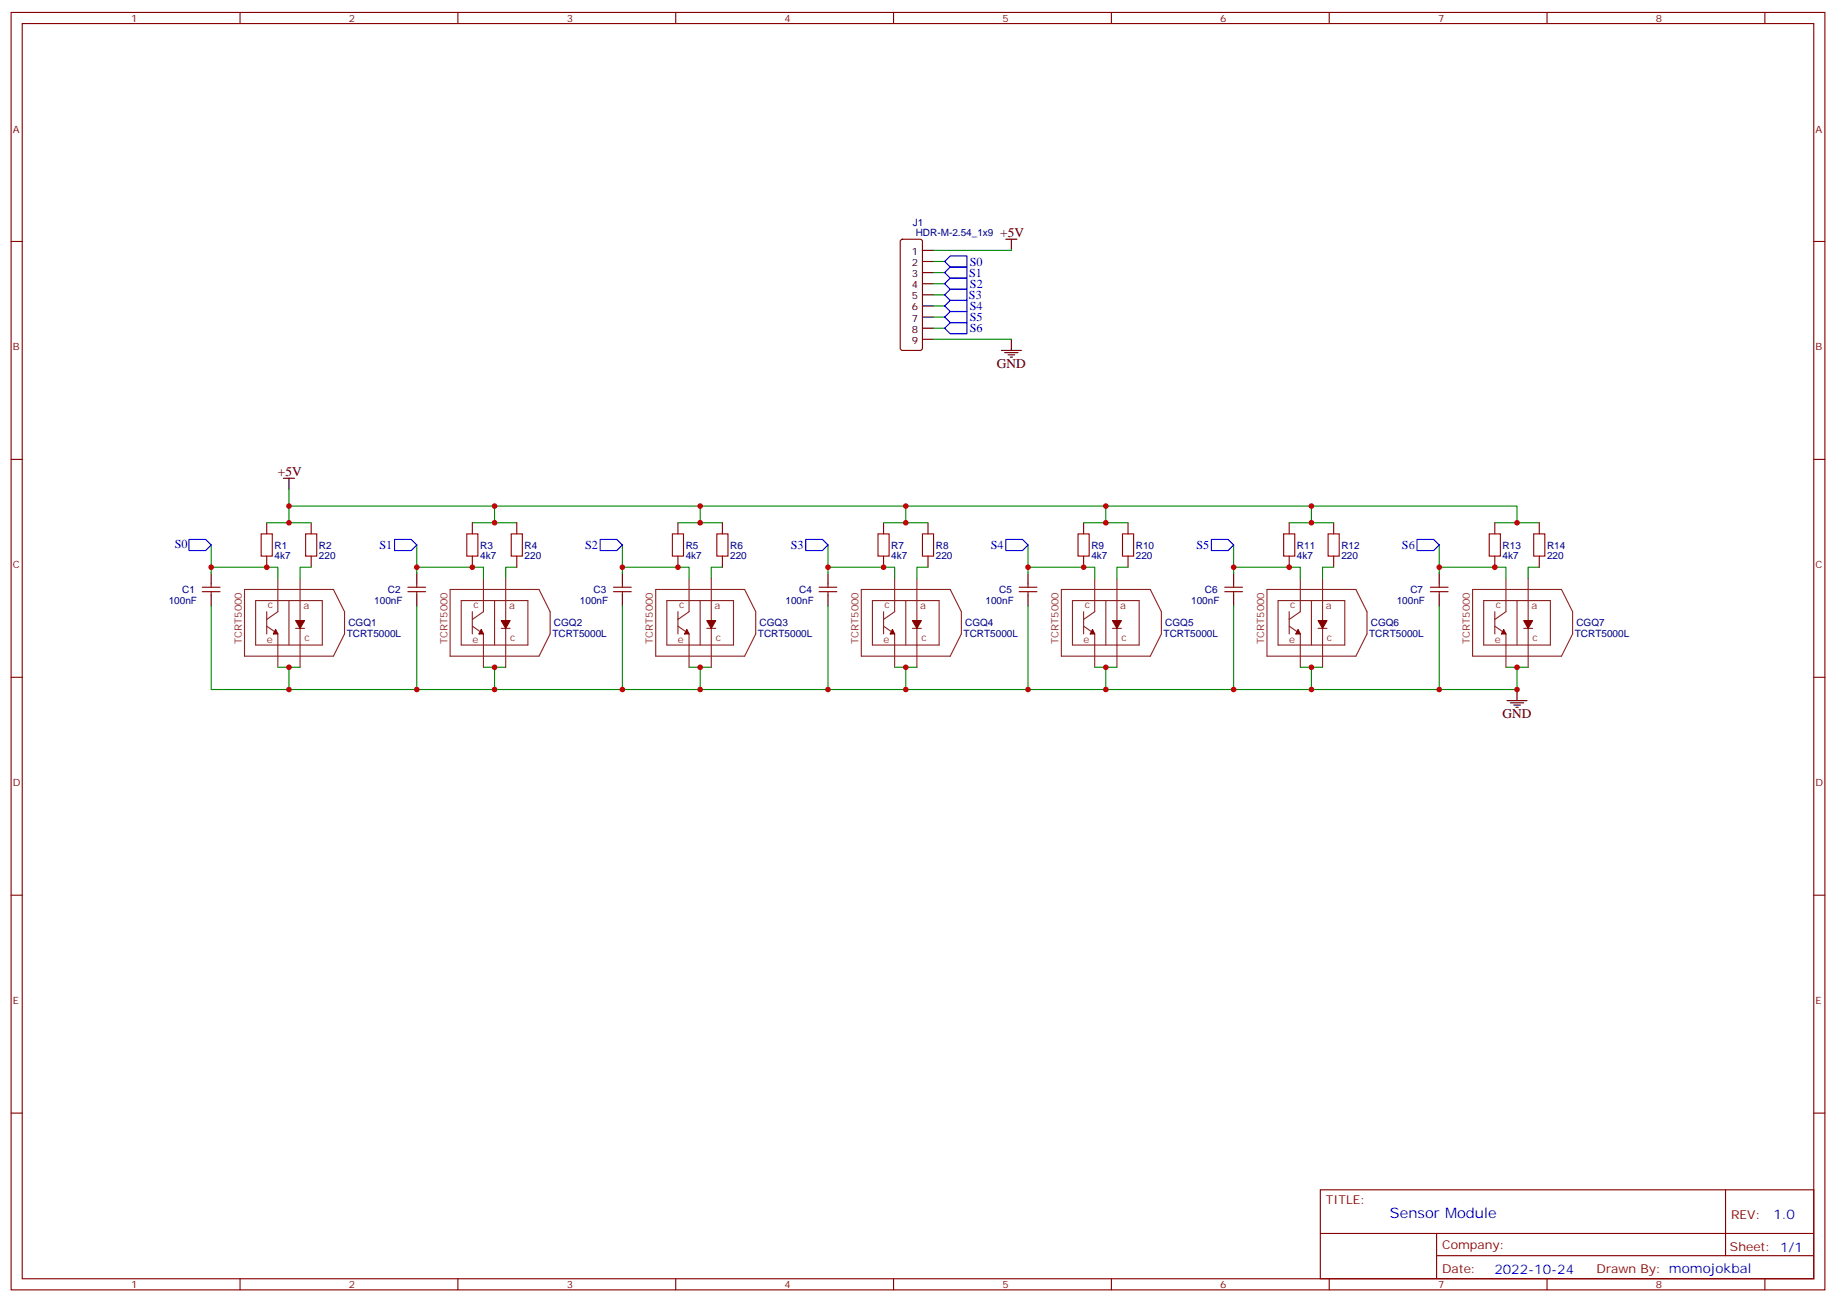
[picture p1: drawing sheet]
<svg xmlns="http://www.w3.org/2000/svg" width="583mm" height="413mm" viewBox="0 0 583 413" stroke-linecap="round" stroke-linejoin="round" font-family="sans-serif">
<g fill="none" stroke="#870000" stroke-width=".35">
<path d="M3.5 4h575.8v405.3h-575.8zM7.1 7.5h568.6v398.3h-568.6zM76.2 4v3.5M145.3 4v3.5M214.5 4v3.5M283.6 4v3.5M352.8 4v3.5M421.9 4v3.5M491.1 4v3.5M560.2 4v3.5M3.5 76.6h3.6M286 76.1l.5-.2h5.6l.5 .2 .2 .5v33.9l-.2 .5-.5 .2h-5.6l-.5-.2-.2-.5v-33.9z"/>
<path d="M575.7 76.6h3.6M3.5 145.8h3.6M575.7 145.8h3.6M84.7 165.9v3.5M84.7 176.5v3.5M98.8 165.9v3.5M98.8 176.5v3.5M149.9 165.9v3.5M149.9 176.5v3.5M164 165.9v3.5M164 176.5v3.5M215.2 165.9v3.5"/>
<path d="M215.2 176.5v3.5M229.3 165.9v3.5M229.3 176.5v3.5M280.5 165.9v3.5M280.5 176.5v3.5M294.6 165.9v3.5M294.6 176.5v3.5M344 165.9v3.5M344 176.5v3.5M358.1 165.9v3.5M358.1 176.5v3.5M409.2 165.9v3.5"/>
<path d="M409.2 176.5v3.5M423.3 165.9v3.5M423.3 176.5v3.5M474.5 165.9v3.5M474.5 176.5v3.5M488.6 165.9v3.5M488.6 176.5v3.5M64.2 186.3h5.6M64.2 187.7h5.6M67 185.3v1M67 187.7v1.1M129.5 186.3h5.6"/>
<path d="M129.5 187.7h5.6M132.3 185.3v1M132.3 187.7v1.1M194.7 186.3h5.7M194.7 187.7h5.7M197.6 185.3v1M197.6 187.7v1.1M260 186.3h5.6M260 187.7h5.6M262.8 185.3v1M262.8 187.7v1.1M323.5 186.3h5.6"/>
<path d="M323.5 187.7h5.6M326.3 185.3v1M326.3 187.7v1.1M388.8 186.3h5.6M388.8 187.7h5.6M391.6 185.3v1M391.6 187.7v1.1M454 186.3h5.7M454 187.7h5.7M456.8 185.3v1M456.8 187.7v1.1M3.5 214.9h3.6"/>
<path d="M575.7 214.9h3.6M3.5 284.1h3.6M575.7 284.1h3.6M3.5 353.2h3.6M575.7 353.2h3.6M419.1 377.5h156.6v28.3h-156.6zM547.7 377.6v20.8M419.1 391.4h156.5M456 398.4h119.6M456 391.4v14.1M76.2 405.8v3.5M145.3 405.8v3.5"/>
<path d="M214.5 405.8v3.5M283.6 405.8v3.5M352.8 405.8v3.5M421.9 405.8v3.5M491.1 405.8v3.5M560.2 405.8v3.5"/>
</g>
<g fill="none" stroke="#8c2424" stroke-width=".35">
<path d="M77.6 187h28.2l3.6 7.1v7.1l-3.6 7h-28.2zM81.1 190.6h21.2v14.1h-21.2zM84.7 194.1v7.1M84.7 198.7l3.5 2.5v10.5M88.2 183.5v10.6l-3.5 2.5M91.7 190.6v14.1M93.8 199.4h2.9M95.2 183.5v28.2M142.9 187h28.2l3.5 7.1v7.1l-3.5 7h-28.2zM146.4 190.6h21.2v14.1h-21.2zM149.9 194.1v7.1M149.9 198.7l3.6 2.5v10.5"/>
<path d="M153.5 183.5v10.6l-3.6 2.5M157 190.6v14.1M159.1 199.4h2.8M160.5 183.5v28.2M208.1 187h28.3l3.5 7.1v7.1l-3.5 7h-28.3zM211.7 190.6h21.1v14.1h-21.1zM215.2 194.1v7.1M215.2 198.7l3.5 2.5v10.5M218.7 183.5v10.6l-3.5 2.5M222.2 190.6v14.1M224.4 199.4h2.8M225.8 183.5v28.2"/>
<path d="M273.4 187h28.2l3.6 7.1v7.1l-3.6 7h-28.2zM276.9 190.6h21.2v14.1h-21.2zM280.5 194.1v7.1M280.5 198.7l3.5 2.5v10.5M284 183.5v10.6l-3.5 2.5M287.5 190.6v14.1M289.6 199.4h2.9M291 183.5v28.2M336.9 187h28.2l3.6 7.1v7.1l-3.6 7h-28.2zM340.4 190.6h21.2v14.1h-21.2zM344 194.1v7.1M344 198.7l3.5 2.5v10.5"/>
<path d="M347.5 183.5v10.6l-3.5 2.5M351 190.6v14.1M353.1 199.4h2.9M354.5 183.5v28.2M402.2 187h28.2l3.5 7.1v7.1l-3.5 7h-28.2zM405.7 190.6h21.2v14.1h-21.2zM409.2 194.1v7.1M409.2 198.7l3.5 2.5v10.5M412.7 183.5v10.6l-3.5 2.5M416.3 190.6v14.1M418.4 199.4h2.8M419.8 183.5v28.2"/>
<path d="M467.4 187h28.3l3.5 7.1v7.1l-3.5 7h-28.3zM471 190.6h21.1v14.1h-21.1zM474.5 194.1v7.1M474.5 198.7l3.5 2.5v10.5M478 183.5v10.6l-3.5 2.5M481.5 190.6v14.1M483.7 199.4h2.8M485.1 183.5v28.2"/>
</g>
<g fill="#870000" stroke="#870000" stroke-width=".35">
<path d="M87.5 199.7l.7 1.5h-1.4z"/>
<path d="M93.8 196.9h2.9l-1.5 2.5z"/>
<path d="M152.8 199.7l.7 1.5h-1.5z"/>
<path d="M159.1 196.9h2.8l-1.4 2.5z"/>
<path d="M283.3 199.7l.7 1.5h-1.4z"/>
<path d="M289.6 196.9h2.9l-1.5 2.5z"/>
<path d="M218 199.7l.7 1.5h-1.4z"/>
<path d="M224.4 196.9h2.8l-1.4 2.5z"/>
<path d="M412 199.7l.7 1.5h-1.4z"/>
<path d="M418.4 196.9h2.8l-1.4 2.5z"/>
<path d="M477.3 199.7l.7 1.5h-1.4z"/>
<path d="M483.7 196.9h2.8l-1.4 2.5z"/>
<path d="M346.8 199.7l.7 1.5h-1.4z"/>
<path d="M353.1 196.9h2.9l-1.5 2.5z"/>
</g>
<g fill="none" stroke="#a10000" stroke-width=".35">
<path d="M82.9 169.4h3.5v7.1h-3.5zM97 169.4h3.5v7.1h-3.5zM148.2 169.4h3.5v7.1h-3.5zM162.3 169.4h3.5v7.1h-3.5zM213.4 169.4h3.6v7.1h-3.6zM227.5 169.4h3.6v7.1h-3.6zM278.7 169.4h3.5v7.1h-3.5zM292.8 169.4h3.5v7.1h-3.5zM342.2 169.4h3.5v7.1h-3.5zM356.3 169.4h3.5v7.1h-3.5zM407.5 169.4h3.5v7.1h-3.5zM421.6 169.4h3.5v7.1h-3.5z"/>
<path d="M472.7 169.4h3.5v7.1h-3.5zM486.8 169.4h3.6v7.1h-3.6z"/>
</g>
<g fill="none" stroke="#008700" stroke-width=".35">
<path d="M296.3 79.4h24.7M296.3 97.1h3.6M296.3 93.6h3.6M296.3 90h3.6M296.3 86.5h3.6M296.3 83h3.6M296.3 104.1h3.6M296.3 100.6h3.6M296.3 107.7h24.7M91.7 155.3v10.6M67 172.9v7.1h21.2v3.5M67 180v1.8"/>
<path d="M84.7 165.9h14.1M91.7 160.6h389.8v5.3M98.8 180h-3.6v3.5M132.3 172.9v7.1h21.2v3.5M132.3 180v1.8M149.9 165.9h14.1M157 160.6v5.3M164 180h-3.5v3.5M197.6 172.9v7.1h21.1v3.5M197.6 180v1.8M215.2 165.9h14.1M222.2 160.6v5.3"/>
<path d="M229.3 180h-3.5v3.5M262.8 172.9v7.1h21.2v3.5M262.8 180v1.8M280.5 165.9h14.1M287.5 160.6v5.3M294.6 180h-3.6v3.5M326.3 172.9v7.1h21.2v3.5M326.3 180v1.8M344 165.9h14.1M351 160.6v5.3M358.1 180h-3.6v3.5M391.6 172.9v7.1h21.1v3.5"/>
<path d="M391.6 180v1.8M409.2 165.9h14.1M416.3 160.6v5.3M423.3 180h-3.5v3.5M456.8 172.9v7.1h21.2v3.5M456.8 180v1.8M474.5 165.9h14.1M488.6 180h-3.5v3.5M67 192.3v26.5h24.7v-7.1M132.3 192.3v26.5h24.7v-7.1M197.6 192.3v26.5h24.6v-7.1M262.8 192.3v26.5h24.7v-7.1"/>
<path d="M326.3 192.3v26.5h24.7v-7.1M391.6 192.3v26.5h24.7v-7.1M456.8 192.3v26.5h24.7v-7.1M88.2 211.7h7M91.7 218.8h40.6M153.5 211.7h7M157 218.8h40.6M218.7 211.7h7.1M222.2 218.8h40.6M284 211.7h7M287.5 218.8h38.8M347.5 211.7h7"/>
<path d="M351 218.8h40.6M412.7 211.7h7.1M416.3 218.8h40.5M478 211.7h7.1"/>
</g>
<g fill="none" stroke="#00f" stroke-width=".35">
<path d="M299.9 86.5l1.7-1.8h5.3v3.6h-5.3zM299.9 93.6l1.7-1.8h5.3v3.5h-5.3zM299.9 97.1l1.7-1.8h5.3v3.5h-5.3zM299.9 90l1.7-1.7h5.3v3.5h-5.3zM299.9 83l1.7-1.8h5.3v3.5h-5.3zM299.9 100.6l1.7-1.8h5.3v3.6h-5.3zM299.9 104.1l1.7-1.7h5.3v3.5h-5.3zM60 171.2h5.3l1.7 1.7-1.7 1.8h-5.3zM125.2 171.2h5.3l1.8 1.7-1.8 1.8h-5.3zM190.5 171.2h5.3l1.8 1.7-1.8 1.8h-5.3zM255.8 171.2h5.3l1.7 1.7-1.7 1.8h-5.3zM319.3 171.2h5.3l1.7 1.7-1.7 1.8h-5.3z"/>
<path d="M384.5 171.2h5.3l1.8 1.7-1.8 1.8h-5.3zM449.8 171.2h5.3l1.7 1.7-1.7 1.8h-5.3z"/>
</g>
<g fill="none" stroke="#000" stroke-width=".35">
<path d="M292.8 79.4h3.5M319.3 75.9h3.5M321 75.9v3.5M292.8 83h3.5M292.8 86.5h3.5M292.8 90h3.5M292.8 93.6h3.5M292.8 97.1h3.5M292.8 100.6h3.5M292.8 104.1h3.5M292.8 107.7h3.5M317.9 111.2h6.3"/>
<path d="M318.9 111.9h4.2M320 112.6h2.1M320.7 113.3h.7M321 107.7v3.5M90 151.8h3.5M91.7 151.8v3.5M67 181.8v3.5M67 188.8v3.5M132.3 181.8v3.5M132.3 188.8v3.5M197.6 181.8v3.5M197.6 188.8v3.5"/>
<path d="M262.8 181.8v3.5M262.8 188.8v3.5M326.3 181.8v3.5M326.3 188.8v3.5M391.6 181.8v3.5M391.6 188.8v3.5M456.8 181.8v3.5M456.8 188.8v3.5M481.5 218.8v3.5M478.4 222.3h6.3M479.4 223h4.3M480.5 223.7h2.1"/>
<path d="M481.2 224.4h.7"/>
</g>
<g fill="#c00">
<circle cx="91.7" cy="211.7" r=".88"/>
<circle cx="157" cy="211.7" r=".88"/>
<circle cx="287.5" cy="211.7" r=".88"/>
<circle cx="222.3" cy="211.7" r=".88"/>
<circle cx="416.3" cy="211.7" r=".88"/>
<circle cx="481.5" cy="211.7" r=".88"/>
<circle cx="351" cy="211.7" r=".88"/>
<circle cx="481.5" cy="165.9" r=".88"/>
<circle cx="157" cy="165.9" r=".88"/>
<circle cx="157" cy="160.6" r=".88"/>
<circle cx="222.3" cy="165.9" r=".88"/>
<circle cx="222.3" cy="160.6" r=".88"/>
<circle cx="287.5" cy="165.9" r=".88"/>
<circle cx="287.5" cy="160.6" r=".88"/>
<circle cx="351" cy="165.9" r=".88"/>
<circle cx="351" cy="160.6" r=".88"/>
<circle cx="416.3" cy="165.9" r=".88"/>
<circle cx="416.3" cy="160.6" r=".88"/>
<circle cx="91.7" cy="218.8" r=".88"/>
<circle cx="132.3" cy="218.8" r=".88"/>
<circle cx="157" cy="218.8" r=".88"/>
<circle cx="197.6" cy="218.8" r=".88"/>
<circle cx="262.8" cy="218.8" r=".88"/>
<circle cx="222.3" cy="218.8" r=".88"/>
<circle cx="287.5" cy="218.8" r=".88"/>
<circle cx="326.3" cy="218.8" r=".88"/>
<circle cx="391.6" cy="218.8" r=".88"/>
<circle cx="351" cy="218.8" r=".88"/>
<circle cx="416.3" cy="218.8" r=".88"/>
<circle cx="456.8" cy="218.8" r=".88"/>
<circle cx="91.7" cy="165.9" r=".88"/>
<circle cx="91.7" cy="160.6" r=".88"/>
<circle cx="84.7" cy="180" r=".88"/>
<circle cx="149.9" cy="180" r=".88"/>
<circle cx="215.2" cy="180" r=".88"/>
<circle cx="280.5" cy="180" r=".88"/>
<circle cx="344" cy="180" r=".88"/>
<circle cx="409.2" cy="180" r=".88"/>
<circle cx="474.5" cy="180" r=".88"/>
<circle cx="67" cy="180" r=".88"/>
<circle cx="132.3" cy="180" r=".88"/>
<circle cx="197.6" cy="180" r=".88"/>
<circle cx="262.8" cy="180" r=".88"/>
<circle cx="326.3" cy="180" r=".88"/>
<circle cx="391.6" cy="180" r=".88"/>
<circle cx="456.8" cy="180" r=".88"/>
<circle cx="481.5" cy="218.8" r=".88"/>
</g>
<text font-size="4.6" fill="#00f" x="441.2" y="386.6">Sensor Module</text>
<g font-size="4.2">
<text x="317.5" y="75.2">+5V</text>
<text x="316.4" y="116.8">GND</text>
<text x="88.2" y="151.1">+5V</text>
<text x="477" y="228">GND</text>
</g>
<g font-size="4.2" fill="#00f">
<text x="562.9" y="386.8">1.0</text>
<text x="474.4" y="404.2">2022-10-24</text>
</g>
<g font-size="3.9" fill="#00f">
<text x="307.6" y="87.9">S1</text>
<text x="307.8" y="84.3">S0</text>
<text x="307.5" y="94.9">S3</text>
<text x="307.9" y="91.4">S2</text>
<text x="307.8" y="102">S5</text>
<text x="307.8" y="98.4">S4</text>
<text x="307.8" y="105.5">S6</text>
<text x="55.5" y="174">S0</text>
<text x="120.5" y="174.1">S1</text>
<text x="185.7" y="174.1">S2</text>
<text x="251" y="174.1">S3</text>
<text x="314.5" y="174.1">S4</text>
<text x="379.7" y="174.2">S5</text>
<text x="445" y="174.2">S6</text>
</g>
<g font-size="3.9" fill="#800">
<text x="420.9" y="382.1">TITLE:</text>
<text x="549.5" y="386.8">REV:</text>
<text x="457.8" y="396.3">Company:</text>
<text x="549.1" y="396.9">Sheet: 1/1</text>
<text x="457.8" y="404">Date:</text>
<text x="506.8" y="404.1">Drawn By: momojokbal</text>
</g>
<g font-size="3.2" fill="#800">
<text x="41.6" y="6.9">1</text>
<text x="110.8" y="6.9">2</text>
<text x="179.9" y="6.9">3</text>
<text x="249.1" y="6.9">4</text>
<text x="318.2" y="6.9">5</text>
<text x="387.3" y="6.9">6</text>
<text x="456.5" y="6.9">7</text>
<text x="525.6" y="6.9">8</text>
<text x="4.1" y="42.1">A</text>
<text x="576.3" y="42.1">A</text>
<text x="4.1" y="111.2">B</text>
<text x="576.3" y="111.2">B</text>
<text x="4.1" y="180.3">C</text>
<text x="576.3" y="180.3">C</text>
<text x="4.1" y="249.5">D</text>
<text x="576.3" y="249.5">D</text>
<text x="4.1" y="318.6">E</text>
<text x="576.3" y="318.6">E</text>
<text x="41.6" y="408.8">1</text>
<text x="110.8" y="408.8">2</text>
<text x="179.9" y="408.8">3</text>
<text x="249.1" y="408.8">4</text>
<text x="318.2" y="408.8">5</text>
<text x="387.3" y="408.8">6</text>
<text x="456.5" y="408.8">7</text>
<text x="525.6" y="408.8">8</text>
</g>
<g font-size="3.2" fill="#000080">
<text x="289.8" y="71.7">J1</text>
<text x="290.7" y="74.9">HDR-M-2.54_1x9</text>
<text x="87.1" y="177.3">4k7</text>
<text x="87.1" y="174.1">R1</text>
<text x="101.2" y="177.3">220</text>
<text x="101.2" y="174.1">R2</text>
<text x="152.4" y="177.3">4k7</text>
<text x="152.4" y="174.1">R3</text>
<text x="166.5" y="177.3">220</text>
<text x="166.5" y="174.1">R4</text>
<text x="217.7" y="177.3">4k7</text>
<text x="217.7" y="174.1">R5</text>
<text x="231.8" y="177.3">220</text>
<text x="231.8" y="174.1">R6</text>
<text x="282.9" y="177.3">4k7</text>
<text x="282.9" y="174.1">R7</text>
<text x="297" y="177.3">220</text>
<text x="297" y="174.1">R8</text>
<text x="346.4" y="177.3">4k7</text>
<text x="346.4" y="174.1">R9</text>
<text x="360.5" y="177.3">220</text>
<text x="360.5" y="174.1">R10</text>
<text x="411.7" y="177.3">4k7</text>
<text x="411.7" y="174.1">R11</text>
<text x="425.8" y="177.3">220</text>
<text x="425.8" y="174.1">R12</text>
<text x="477" y="177.3">4k7</text>
<text x="477" y="174.1">R13</text>
<text x="491.1" y="177.3">220</text>
<text x="491.1" y="174.1">R14</text>
<text x="53.5" y="191.7">100nF</text>
<text x="57.9" y="188.2">C1</text>
<text x="118.8" y="191.7">100nF</text>
<text x="123.1" y="188.2">C2</text>
<text x="184.1" y="191.7">100nF</text>
<text x="188.4" y="188.2">C3</text>
<text x="249.3" y="191.7">100nF</text>
<text x="253.7" y="188.2">C4</text>
<text x="312.8" y="191.7">100nF</text>
<text x="317.2" y="188.2">C5</text>
<text x="378.1" y="191.7">100nF</text>
<text x="382.4" y="188.2">C6</text>
<text x="443.4" y="191.7">100nF</text>
<text x="447.7" y="188.2">C7</text>
<text x="110.1" y="202.1">TCRT5000L</text>
<text x="110.6" y="198.6">CGQ1</text>
<text x="175.3" y="202.1">TCRT5000L</text>
<text x="175.8" y="198.6">CGQ2</text>
<text x="240.6" y="202.1">TCRT5000L</text>
<text x="241.1" y="198.6">CGQ3</text>
<text x="305.9" y="202.1">TCRT5000L</text>
<text x="306.4" y="198.6">CGQ4</text>
<text x="369.4" y="202.1">TCRT5000L</text>
<text x="369.9" y="198.6">CGQ5</text>
<text x="434.6" y="202.1">TCRT5000L</text>
<text x="435.1" y="198.6">CGQ6</text>
<text x="499.9" y="202.1">TCRT5000L</text>
<text x="500.4" y="198.6">CGQ7</text>
</g>
<g font-size="3.2">
<text x="289.5" y="80.9">1</text>
<text x="289.5" y="84.4">2</text>
<text x="289.5" y="87.9">3</text>
<text x="289.5" y="91.4">4</text>
<text x="289.5" y="95">5</text>
<text x="289.5" y="98.5">6</text>
<text x="289.5" y="102">7</text>
<text x="289.5" y="105.6">8</text>
<text x="289.5" y="109.1">9</text>
</g>
<g font-size="3.2" fill="#8d2323">
<text x="85" y="193">c</text>
<text x="96.3" y="193.4">a</text>
<text x="150.3" y="193">c</text>
<text x="161.6" y="193.4">a</text>
<text x="215.5" y="193">c</text>
<text x="226.8" y="193.4">a</text>
<text x="280.8" y="193">c</text>
<text x="292.1" y="193.4">a</text>
<text x="344.3" y="193">c</text>
<text x="355.6" y="193.4">a</text>
<text x="409.6" y="193">c</text>
<text x="420.9" y="193.4">a</text>
<text x="474.8" y="193">c</text>
<text x="486.1" y="193.4">a</text>
<text x="84.7" y="204">e</text>
<text x="96.7" y="203.3">c</text>
<text x="149.9" y="204">e</text>
<text x="161.9" y="203.3">c</text>
<text x="215.2" y="204">e</text>
<text x="227.2" y="203.3">c</text>
<text x="280.5" y="204">e</text>
<text x="292.5" y="203.3">c</text>
<text x="344" y="204">e</text>
<text x="356" y="203.3">c</text>
<text x="409.2" y="204">e</text>
<text x="421.2" y="203.3">c</text>
<text x="474.5" y="204">e</text>
<text x="486.5" y="203.3">c</text>
<text x="76.7" y="204.3" transform="rotate(-90 76.7 204.3)">TCRT5000</text>
<text x="142" y="204.3" transform="rotate(-90 142 204.3)">TCRT5000</text>
<text x="207.3" y="204.3" transform="rotate(-90 207.3 204.3)">TCRT5000</text>
<text x="272.5" y="204.3" transform="rotate(-90 272.5 204.3)">TCRT5000</text>
<text x="336" y="204.3" transform="rotate(-90 336 204.3)">TCRT5000</text>
<text x="401.3" y="204.3" transform="rotate(-90 401.3 204.3)">TCRT5000</text>
<text x="466.6" y="204.3" transform="rotate(-90 466.6 204.3)">TCRT5000</text>
</g>
</svg>
